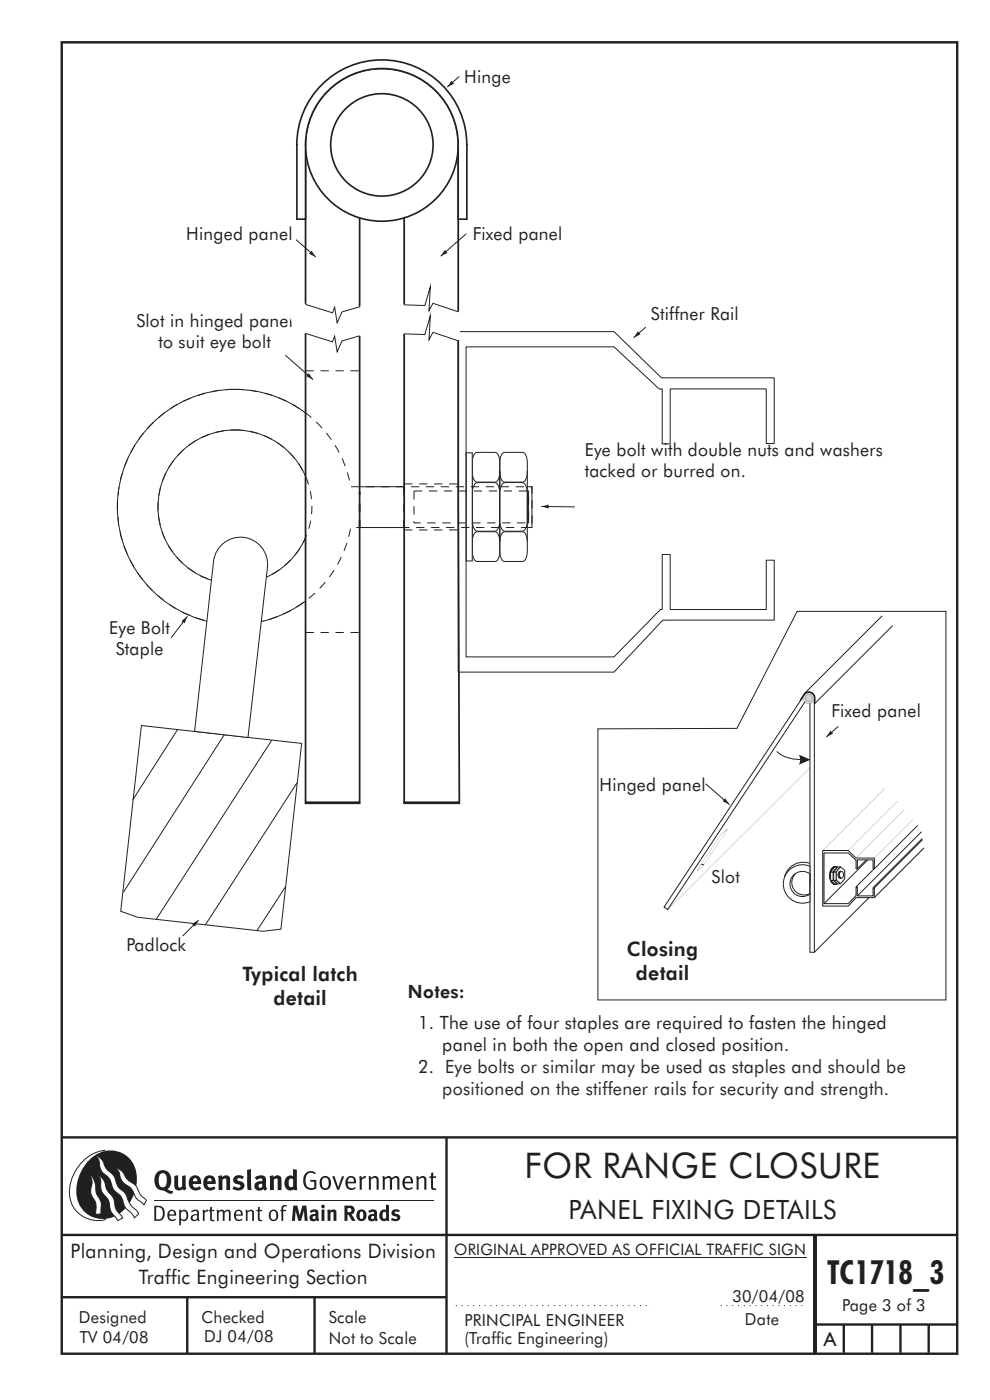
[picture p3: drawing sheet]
<svg xmlns="http://www.w3.org/2000/svg" width="210mm" height="297mm" viewBox="0 0 210 297" stroke-linecap="round" stroke-linejoin="round" font-family="sans-serif">
<g fill="none" stroke="#231f20" stroke-width=".51">
<path d="M13.1 9h189.9v278.2h-189.9zM13.1 241.3h189.9M94.7 241.4v45.8M13 262h190M13.1 275.2h81.6M39.7 275.2v12M66.7 275.2v12M172.7 262.2v25M173 262.1v24.9M173 281h30M179 281v6M185 281v6"/>
<path d="M191 281v6M197 281v6"/>
</g>
<path d="M96.3 266.7h74.7" fill="none" stroke="#231f20" stroke-width=".21"/>
<g fill="#231f20">
<path d="M64.9 248.8a1.61 1.61 0 0 1 2.1 0l-.2 .3a1.17 1.17 0 0 0-1.4-.2 1.17 1.17 0 0 0-.6 1.3 1.42 1.42 0 0 0 1.2 1.9l.7-.2v-1.2h-.8l-.1-.4h1.3v1.8a1.82 1.82 0 0 1-2.2 0 1.82 1.82 0 0 1-.6-2.1l.2-.7z" fill-rule="evenodd"/>
<path d="M68.2 249.7a1.77 1.77 0 0 0 .4 2.7 1.39 1.39 0 0 0 1.4-.5 1.39 1.39 0 0 0 .2-1.5 1.19 1.19 0 0 0-2-.7zM68.5 250a.83 .83 0 0 1 1 .1 .83 .83 0 0 1 .2 .9 .75 .75 0 0 1-.6 1.1 .75 .75 0 0 1-.8-.8v-1z" fill-rule="evenodd"/>
<path d="M70.5 249.6l.4-.1 .8 2.4 .8-2.3h.5l-1.1 2.8h-.4z" fill-rule="evenodd"/>
<path d="M73.6 249.9a1.74 1.74 0 0 0 .5 2.5l.9-.1 .5-.2-.2-.3a.89 .89 0 0 1-1.1 .2 .89 .89 0 0 1-.4-1h1.7a1.15 1.15 0 0 0-.4-1.3 1.15 1.15 0 0 0-1.5 .2zM74 250a.67 .67 0 0 1 .8-.1 .67 .67 0 0 1 .3 .8h-1.3z" fill-rule="evenodd"/>
<path d="M76.2 249.6l.4-.1 .1 .4 .5-.4h.5l-.2 .5a.61 .61 0 0 0-.8 .6v1.8h-.4z" fill-rule="evenodd"/>
<path d="M78.1 249.6l.5-.1 .1 .4a.89 .89 0 0 1 .9-.4 .89 .89 0 0 1 .7 .7v2.2h-.4v-2.2l-.1-.2-.3-.1-.8 .4v2.1h-.4z" fill-rule="evenodd"/>
<path d="M81.1 249.6l.4-.1 .1 .4a.83 .83 0 0 1 .8-.4 .83 .83 0 0 1 .7 .4 .86 .86 0 0 1 .9-.4 .86 .86 0 0 1 .7 .7v2.2h-.4l-.1-2.3a.5 .5 0 0 0-.8 0l-.2 .2v2.1h-.5v-2.2l-.4-.3-.7 .4v2.1h-.4z" fill-rule="evenodd"/>
<path d="M85.7 249.9a1.74 1.74 0 0 0 .5 2.5l.9-.1 .5-.2-.2-.3a.89 .89 0 0 1-1.1 .2 .89 .89 0 0 1-.4-1h1.7a1.15 1.15 0 0 0-.5-1.3 1.15 1.15 0 0 0-1.4 .2zM86 250a.67 .67 0 0 1 .9-.1 .67 .67 0 0 1 .3 .8h-1.3z" fill-rule="evenodd"/>
<path d="M88.3 249.6l.4-.1 .1 .4a.89 .89 0 0 1 .9-.4 .89 .89 0 0 1 .7 .7v2.2h-.4v-2.2l-.1-.2-.3-.1-.8 .4v2.1h-.4z" fill-rule="evenodd"/>
<path d="M91.5 248.8l.4-.1v.9h.7l-.2 .3h-.5v2.1l.1 .1h.5l.1 .3a.71 .71 0 0 1-1.2-.6v-1.9h-.3v-.3h.3z" fill-rule="evenodd"/>
<path d="M37 249.5l.8-.2v2a.46 .46 0 0 0 .2 .6 .46 .46 0 0 0 .6-.2v-2.2l.8-.2v2.4l.2 .5-.6 .4-.2-.4a1.03 1.03 0 0 1-1.2 .3 1.03 1.03 0 0 1-.6-1.1z" fill-rule="evenodd"/>
<path d="M40.4 249.8a1.64 1.64 0 0 0 0 2.2 1.64 1.64 0 0 0 2.3 .1l-.4-.4a.78 .78 0 0 1-.9 .3 .78 .78 0 0 1-.5-.8h1.8a1.37 1.37 0 0 0-.6-1.7 1.37 1.37 0 0 0-1.7 .3zM41 250.1a.48 .48 0 0 1 .7-.1 .48 .48 0 0 1 .2 .6h-1z" fill-rule="evenodd"/>
<path d="M43.5 249.8a1.65 1.65 0 0 0-.2 1.9 1.65 1.65 0 0 0 1.9 .8l.5-.4-.3-.4a.78 .78 0 0 1-.9 .3 .78 .78 0 0 1-.5-.8h1.8a1.37 1.37 0 0 0-.6-1.7 1.37 1.37 0 0 0-1.7 .3zM44.1 250.1a.48 .48 0 0 1 .6-.1 .48 .48 0 0 1 .2 .6h-.9z" fill-rule="evenodd"/>
<path d="M46.3 249.5l.7-.2 .1 .4a.95 .95 0 0 1 1-.3 .95 .95 0 0 1 .7 .8v2.3h-.8v-2.3l-.3-.2-.5 .3v2.2h-.8z" fill-rule="evenodd"/>
<path d="M49.7 249.7a1.73 1.73 0 0 1 2-.1l-.2 .5-.6-.2a.42 .42 0 0 0-.6 .3l.2 .3a1.23 1.23 0 0 1 1.4 1 1.47 1.47 0 0 1-2.3 .9l-.3-.2 .3-.6 .7 .3a.47 .47 0 0 0 .7-.3 .87 .87 0 0 0-1-.5l-.4-.2-.1-.4z" fill-rule="evenodd"/>
<path d="M54.1 249.8l.3 .5 .3-.2a.62 .62 0 0 1 .9 .1v.4a1.21 1.21 0 0 0-1.3 .3 1.21 1.21 0 0 0-.2 1.3 1.19 1.19 0 0 0 1.7 0l.5 .4 .4-.5-.3-.3v-1.4a.96 .96 0 0 0-1.3-1.1zM55 251.2l.6-.1v.7a.43 .43 0 0 1-.6 .1 .43 .43 0 0 1 0-.7z" fill-rule="evenodd"/>
<path d="M57.2 249.5l.7-.2 .1 .4a.95 .95 0 0 1 1-.3 .95 .95 0 0 1 .7 .8v2.3h-.8v-2.3l-.3-.2-.5 .3v2.2h-.8z" fill-rule="evenodd"/>
<path d="M62.2 248v1.5a1.29 1.29 0 0 0-1.4 .2 1.29 1.29 0 0 0-.5 1.3 1.24 1.24 0 0 0 .5 1.3 1.24 1.24 0 0 0 1.5 0l.1 .2h.7l-.1-4.3zM61.5 250.1l.4-.1 .3 .2v1.5l-.3 .1a.48 .48 0 0 1-.6-.4 1.52 1.52 0 0 1 .2-1.3z" fill-rule="evenodd"/>
<path d="M52.4 248.2l.8-.2 .2 4.5h-.8l-.1-.2z" fill-rule="evenodd"/>
</g>
<path d="M22.4 244a9 9 0 0 0-7.4 10.9 6.2 6.2 0 0 0 7.5 3.8M32.7 254.6h59.4" fill="none" stroke="#231f20" stroke-width=".21"/>
<path d="M19.1 245.9a5.7 5.7 0 0 1 6.5-1.4 5.7 5.7 0 0 1 3.4 5.7 8.6 8.6 0 0 1-6.2 8.3 5.7 5.7 0 0 1-6.5-7 9.9 9.9 0 0 1 2.8-5.6z" fill-rule="evenodd" fill="#231f20"/>
<path d="M24.4 247.7a3.1 3.1 0 0 1 2.3 2.2l.8 .7a3.2 3.2 0 0 1 2 2.4l.4 .6 1.2 1.1-.6 .9-.2-.3a3.5 3.5 0 0 1-1.9-2.1 3.8 3.8 0 0 0-2.1-2.2 3.5 3.5 0 0 1-1-2.2zM20.4 245.1a3.4 3.4 0 0 1 1.9 2.5l.7 .8a3.3 3.3 0 0 1 1.7 2.6 4.4 4.4 0 0 0 1.7 2l.3 .3a6.1 6.1 0 0 0 2.5 3.7l.2 .5-.9 .9a6.1 6.1 0 0 0-1.9-2.3l-.4-.7a3.6 3.6 0 0 0-1.9-2.8l-.6-1a3.6 3.6 0 0 0-1.9-2.8 3.7 3.7 0 0 1-.8-2.4zM21 249.3a3.4 3.4 0 0 1 1.5 2.7l.6 1a3.8 3.8 0 0 1 1.4 3.1l.3 .7 1.2 1.6-1 .5-.5-.7a3.2 3.2 0 0 1-1.3-2.8 4.3 4.3 0 0 0-1.4-2.2 4.7 4.7 0 0 1-.5-2.9zM19.2 249.3a5.1 5.1 0 0 1 1.2 3.7l.3 .7a3.1 3.1 0 0 1 .7 3l.1 .8-1.1 .2-.1-.8a3.5 3.5 0 0 0-.9-3.3 3.6 3.6 0 0 1 .1-2.5z" fill-rule="evenodd" fill="#fff" stroke="#231f20" stroke-width=".21"/>
<g fill="#231f20">
<path d="M33.4 248.7a2.51 2.51 0 0 0 .4 3.7l.8 .1a2.78 2.78 0 0 0 2 .7l.2-.6h-.6l-.7-.3a2.56 2.56 0 0 0 0-3.8 1.83 1.83 0 0 0-2.1 .2zM34 249.1a.87 .87 0 0 1 1 0 .87 .87 0 0 1 .4 .9v.4a1.17 1.17 0 0 1-.9 1.5l-.3-.1a2.38 2.38 0 0 1-.2-2.7z" fill-rule="evenodd"/>
<path d="M33.1 256.1v2.6a1.12 1.12 0 0 0 1.2-.3 1.12 1.12 0 0 0 .2-1.2l-.1-.5-.3-.4zM32.7 255.8h1.1a1.67 1.67 0 0 1 1.2 1.6 1.67 1.67 0 0 1-1.3 1.6h-1zM36.1 257.1l-.2 .5h1.1a.55 .55 0 0 0-.3-.6 .55 .55 0 0 0-.6 .1zM35.8 256.9a.95 .95 0 0 1 1.2-.1 .95 .95 0 0 1 .4 1.1h-1.5a.72 .72 0 0 0 .4 .8 .72 .72 0 0 0 .9-.2l.1 .3a1.15 1.15 0 0 1-1.5 0 1.15 1.15 0 0 1-.2-1.5zM38.4 257.3v1.2a.7 .7 0 0 0 .9 .1 .7 .7 0 0 0 .2-.9 .61 .61 0 0 0-.4-.7 .61 .61 0 0 0-.7 .3zM38 256.7l.3-.1 .1 .4a.95 .95 0 0 1 1.2-.2 .95 .95 0 0 1 .3 1.2 .92 .92 0 0 1-.5 .9 .92 .92 0 0 1-1-.1v1.1l-.4 .1zM40.9 258a.5 .5 0 0 0 .2 .8 .5 .5 0 0 0 .7-.4v-.6zM40.5 256.9a1 1 0 0 1 1.7 .3v1.4l.2 .2-.2 .3-.3-.4a.78 .78 0 0 1-1.4 0 .78 .78 0 0 1 .8-1.1h.5a.58 .58 0 0 0-.3-.7 .58 .58 0 0 0-.7 .2zM43 256.7l.3-.1 .1 .4 .3-.3 .5-.1-.2 .4a.52 .52 0 0 0-.6 .5v1.5h-.4zM44.6 256.1l.4-.1-.1 .7h.6l-.1 .2h-.5v1.5a.35 .35 0 0 0 .6 .3v.3a.57 .57 0 0 1-.6 .1 .57 .57 0 0 1-.3-.6v-1.6h-.3v-.2h.3zM45.9 256.7l.4-.1 .1 .4 .2-.2a.64 .64 0 0 1 1 .2 .7 .7 0 0 1 .8-.4 .7 .7 0 0 1 .5 .6v1.8h-.4v-1.7l-.2-.4-.7 .4v1.7h-.3v-1.7a.38 .38 0 0 0-.3-.4 .38 .38 0 0 0-.5 .2l-.1 .2v1.7h-.4zM50.2 257.1l-.2 .5h1.1a.55 .55 0 0 0-.2-.6 .55 .55 0 0 0-.7 .1zM49.9 256.9a.95 .95 0 0 1 1.2-.1 .95 .95 0 0 1 .4 1.1h-1.5a.72 .72 0 0 0 .4 .8 .72 .72 0 0 0 .9-.2l.1 .3a1.15 1.15 0 0 1-1.5 0 1.15 1.15 0 0 1-.2-1.5zM52.1 256.7l.3-.1 .1 .4a.72 .72 0 0 1 .8-.4 .72 .72 0 0 1 .6 .6v1.8h-.4v-1.6a.45 .45 0 0 0-.3-.5 .45 .45 0 0 0-.5 .2l-.2 .2v1.7h-.3zM54.7 256.1l.4-.1v.7h.6l-.1 .2h-.5v1.5a.35 .35 0 0 0 .5 .3v.3a.57 .57 0 0 1-.6 .1 .57 .57 0 0 1-.3-.6v-1.6h-.3v-.2h.3zM57.6 257.1l-.2 .7a.65 .65 0 0 0 .3 .8 .65 .65 0 0 0 .8-.2l.1-.1a.93 .93 0 0 0-.7-1.4zM57.3 256.9a1.12 1.12 0 0 1 1.4 0 1.12 1.12 0 0 1 .2 1.5 1.01 1.01 0 0 1-1.2 .6 1.01 1.01 0 0 1-.7-1.2zM59.9 255.8l.5-.2 .5 .2-.2 .2-.3-.1-.3 .2v.6h.6l-.1 .2h-.5v2.1h-.4v-2.1h-.2v-.2h.2zM62.2 255.8l-.3 3.2h.7l.1-2.3 .6 2.3h.5l.7-2.3 .1 2.3h.7l-.3-3.2h-.9l-.5 2.1-.5-2.1zM65.7 256.9l.3 .4a.51 .51 0 0 1 .5-.3 .51 .51 0 0 1 .4 .4v.1a.88 .88 0 0 0-1.1 .4 .88 .88 0 0 0 .2 1.1 .9 .9 0 0 0 1.1-.2l.3 .3 .4-.4-.3-.3v-1a.87 .87 0 0 0-.4-.9 .87 .87 0 0 0-1 .2zM66.4 258h.5v.5l-.1 .1h-.3l-.2-.2zM68.2 256.7v2.3h.6v-2.4zM68.1 255.9a.4 .4 0 0 0 .8 0 .4 .4 0 0 0-.8 0zM69.4 256.7l.1 2.3h.6v-1.7a.33 .33 0 0 1 .4-.2 .33 .33 0 0 1 .2 .3v1.6h.7v-1.7a.75 .75 0 0 0-.6-.7 .75 .75 0 0 0-.8 .2v-.3zM73.1 255.8v3.2h.6v-1.4l.3 .3 .7 1.1h.7l-.9-1.4a.94 .94 0 0 0 .7-1 .94 .94 0 0 0-.9-.8zM73.7 256.3a.51 .51 0 0 1 .7 .1 .51 .51 0 0 1-.1 .7l-.6 .1zM75.9 256.9a1.19 1.19 0 0 0-.1 1.7 1.19 1.19 0 0 0 1.7 0 1.19 1.19 0 0 0 0-1.6 1.19 1.19 0 0 0-1.6-.1zM76.5 257.1l.2-.1a.99 .99 0 0 1 0 1.6 1.06 1.06 0 0 1-.2-1.5zM78.1 256.9l.3 .4a.51 .51 0 0 1 .5-.3 .51 .51 0 0 1 .4 .4v.1a.88 .88 0 0 0-1.1 .4 .88 .88 0 0 0 .2 1.1 .9 .9 0 0 0 1.1-.2l.3 .3 .4-.4-.2-.3v-1a.87 .87 0 0 0-.5-.9 .87 .87 0 0 0-1 .2zM78.9 258h.4v.5l-.1 .1h-.3l-.2-.2zM81.9 255.5v1.2a1.2 1.2 0 0 0-1.4 .6 1.2 1.2 0 0 0 .2 1.4l.5 .3 .8-.1v.1h.6l-.1-3.4zM81.4 257.1l.5 .1-.1 1.2a.46 .46 0 0 1-.5 0 .46 .46 0 0 1-.2-.5zM83.3 256.8a.79 .79 0 0 0-.2 .9 .79 .79 0 0 0 1 .4 .33 .33 0 0 1 0 .5 .33 .33 0 0 1-.5 0l-.5-.3-.2 .5a1.15 1.15 0 0 0 1.2 .3 1.15 1.15 0 0 0 .8-1 1.49 1.49 0 0 0-1.2-.8 .4 .4 0 0 1 .3-.3 .4 .4 0 0 1 .4 .1l.2 .1 .2-.4a1.47 1.47 0 0 0-1.5 0z" fill-rule="evenodd"/>
</g>
<path d="M96.7 277h41.5M152.9 277h17.4" fill="none" stroke="#231f20" stroke-width=".21" stroke-dasharray=".2 1" stroke-linecap="butt"/>
<g fill="#231f20">
<path d="M76.1 46.2h.4v57.1h-.4zM64.6 30.4h.4v63h-.4zM64.6 93.4h.4v13h-.4zM64.6 106.4h.4v63.9l-.2 .3-.2-.3zM64.6 170.3l.2 .3h-.2zM64.8 170h11.5l.2 .3-.2 .3h-11.5zM76.5 170.3v.3h-.2zM76.1 104.3h.4v66h-.4z"/>
<path d="M85.5 46.2h.4v58.1h-.4zM97 30.4h.4v73.9h-.4zM97 104.3h.4l.2 66-.2 .3-.2-.3zM97.6 170.3v.3h-.2zM85.7 170h11.7v.6h-11.7l-.2-.3zM85.5 170.3l.2 .3h-.2zM85.5 104.3h.4v66h-.4z"/>
</g>
<path d="M100.7 96.3l.5-.3h3.8a1.93 1.93 0 0 1 1 2.1 7 7 0 0 1-.3 3.6l-.4 .5-.3 .1h-3.8a1.93 1.93 0 0 1-1-2.1 7.1 7.1 0 0 1 .3-3.6zM100.7 113.1l.5-.3h3.8a1.93 1.93 0 0 1 1 2.1 7 7 0 0 1-.3 3.6l-.4 .5-.3 .1h-3.8a1.93 1.93 0 0 1-1-2.1 7.1 7.1 0 0 1 .3-3.6z" fill="none" stroke="#231f20" stroke-width=".21"/>
<path d="M100.7 102.7l.6-.3h3.6a2.02 2.02 0 0 1 1.1 2.2v5.9a2.03 2.03 0 0 1-1.1 2.2h-3.6a2.03 2.03 0 0 1-1.1-2.2v-5.9a3.2 3.2 0 0 1 .5-1.9z" fill-rule="evenodd" fill="#fff" stroke="#231f20" stroke-width=".21"/>
<path d="M100.2 99.9v15M106 99.9v15" fill="none" stroke="#231f20" stroke-width=".21"/>
<path d="M98.9 96.1h1.3v22.9h-1.3z" fill-rule="evenodd" fill="#fff" stroke="#231f20" stroke-width=".21"/>
<path d="M106.5 96.3l.5-.3h3.9a1.93 1.93 0 0 1 1 2.1 7.1 7.1 0 0 1-.3 3.6l-.5 .5-.2 .1h-3.9a1.93 1.93 0 0 1-1-2.1 7 7 0 0 1 .3-3.6zM106.5 113.1l.5-.3h3.9a1.93 1.93 0 0 1 1 2.1 7.1 7.1 0 0 1-.3 3.6l-.5 .5-.2 .1h-3.9a1.93 1.93 0 0 1-1-2.1 7 7 0 0 1 .3-3.6z" fill="none" stroke="#231f20" stroke-width=".21"/>
<path d="M106.6 102.7l.5-.3h3.7a2.02 2.02 0 0 1 1.1 2.2v5.9a2.03 2.03 0 0 1-1.1 2.2h-3.7a2.03 2.03 0 0 1-1.1-2.2v-5.9a3.2 3.2 0 0 1 .6-1.9z" fill-rule="evenodd" fill="#fff" stroke="#231f20" stroke-width=".21"/>
<path d="M97.2 70.3h33l10.1 9.9h23.9v13.9h-1.7v-11.6h-20.3v11.7h-1.7v-11.7h-.7l-9.5-8.9h-31.4v65.8h31.4l9.8-10.1h.4v-11.7h1.7v11.7h20.3v-10.5h1.7v12.7l-23.6 .1-10.4 11h-33zM64.9 87.7a24.9 24.9 0 0 0-33.4 2.9 24.9 24.9 0 0 0-.2 33.6 24.9 24.9 0 0 0 33.4 3.4M106 99.9v15M111.9 99.9v15M64.9 101.2a16.3 16.3 0 0 0-24.9-6.7 16.3 16.3 0 0 0-.3 25.8 16.3 16.3 0 0 0 25-6" fill="none" stroke="#231f20" stroke-width=".21"/>
<g fill="none" stroke="#231f20" stroke-width=".21" stroke-dasharray="1.8 1.4" stroke-linecap="butt">
<path d="M64.8 78.7h11.5M32.2 89.9a24.9 24.9 0 0 1 42.2 13.4h38.4v8.6h-38.4a24.9 24.9 0 0 1-36.1 17.8 24.9 24.9 0 0 1-6.1-39.8zM85.7 102.7h11.5M85.7 112.4h11.5M87.8 104.2h24.3v6.7h-24.3zM64.8 134.2h11.5"/>
<circle cx="49.8" cy="107.5" r="16.3"/>
</g>
<g fill="#fff" stroke="#231f20" stroke-width=".21">
<path d="M30 153.9l34 3.8-4.4 39.4-3.8 .5-26.6-3-3.6-1.3z" fill-rule="evenodd"/>
<path d="M46.8 115.8a5.8 5.8 0 0 1 6.6-1.3 5.8 5.8 0 0 1 3.3 5.8l-4.1 36.2-11.3-1.4 4-36a5.7 5.7 0 0 1 1.5-3.3z" fill-rule="evenodd"/>
</g>
<path d="M114.8 107.4l7.1 .1M37.7 154.8l-9.6 14.9M47.5 155.9l-21.3 33.4M57.7 157l-24.6 38M63 166.1l-19.4 30.1M60.6 188.1l-6.1 9.3" fill="none" stroke="#231f20" stroke-width=".21"/>
<path d="M76.3 103.3v8.6M85.7 103.3v8.6" fill="none" stroke="#231f20" stroke-width=".35" stroke-dasharray="1.8 1.8" stroke-linecap="butt"/>
<path d="M114.8 107.4l1.6-.4v.9z" fill="#231f20"/>
<path d="M42.1 195.2l-3.4 3.4" fill="none" stroke="#231f20" stroke-width=".21"/>
<path d="M40.7 196l1.4-.8-.8 1.4z" fill="#231f20"/>
<path d="M137 69.4l-2.6 2.2" fill="none" stroke="#231f20" stroke-width=".21"/>
<path d="M135.3 70.3l.6 .6-1.5 .7z" fill="#231f20"/>
<path d="M98.9 49.6l-5.4 4.8" fill="none" stroke="#231f20" stroke-width=".21"/>
<path d="M94.4 53l.5 .6-1.4 .8z" fill="#231f20"/>
<path d="M62.8 50.8l4.2 3.7" fill="none" stroke="#231f20" stroke-width=".21"/>
<path d="M66.1 53.2l.9 1.3-1.5-.7z" fill="#231f20"/>
<path d="M39.8 130.8l-3.5 4.5" fill="none" stroke="#231f20" stroke-width=".21"/>
<path d="M38.5 131.7l1.3-.9-.6 1.4z" fill="#231f20"/>
<path d="M60.5 75.4l5.9 5.1" fill="none" stroke="#231f20" stroke-width=".21"/>
<path d="M65.5 79.2l.9 1.3-1.4-.7z" fill="#231f20"/>
<path d="M111.8 104.2h.3v6.7h-.2M111.9 103.3h.9v8.6h-.9" fill="none" stroke="#231f20" stroke-width=".21"/>
<g fill="#fff" stroke="#231f20" stroke-width=".35">
<path d="M67.7 18.6a18 18 0 0 1 19.8-4.7 18 18 0 0 1 11.5 16.8v15.8h-1.8v-15.8a16.2 16.2 0 0 0-16.2-16.2 16.2 16.2 0 0 0-16.2 16.2v15.8h-1.8v-15.8a17.8 17.8 0 0 1 4.7-12.1z" fill-rule="evenodd"/>
<circle cx="81" cy="30.7" r="16.2"/>
<circle cx="81" cy="30.7" r="10.9"/>
</g>
<path d="M97.4 16.2l-2.5 2.3" fill="none" stroke="#231f20" stroke-width=".21"/>
<path d="M95.8 17.1l.5 .7-1.4 .7z" fill="#231f20"/>
<path d="M61.4 63.6a8.1 8.1 0 0 1 4.7 1.9 4.8 4.8 0 0 0 4.4 .9 55.9 55.9 0 0 1 27.2 0l.2 .2-.1 .1-.4 .4a6.4 6.4 0 0 1 3.6 1.9l-.1 .3-.4 .2-1.5 .2a1.55 1.55 0 0 0-1.6 .7l.3 1.3-.1 .2a8.9 8.9 0 0 1-5.1-.3 20.6 20.6 0 0 0-8.6-.8l-1 .1a33.1 33.1 0 0 0-8.4 .5 17.7 17.7 0 0 1-10.1-1 5.7 5.7 0 0 1-3-6.8z" fill-rule="evenodd" fill="#fff" stroke="#fff" stroke-width=".21"/>
<path d="M64.8 64.6l5.7 1.8 .5-1.2 .5 3.3 1-2.3 3.8-1.1M64.8 70.7l5.7 1.8 .5-1.2 .5 3.3 1-2.3 3.8-1.1M85.7 64.7l4.4 .1 1.2-4-.3 5.1 .8-1.6 5.4 1.8M85.7 70.8l4.4 .2 1.2-4-.3 5.1 .8-1.6 5.4 1.8M149.7 166.3l5 4.4" fill="none" stroke="#231f20" stroke-width=".21"/>
<path d="M153.8 169.4l.9 1.3-1.4-.7z" fill="#231f20"/>
<path d="M177.8 154.1l-2.5 2.2" fill="none" stroke="#231f20" stroke-width=".21"/>
<path d="M176.2 155l.5 .6-1.4 .7z" fill="#231f20"/>
<path d="M171.8 187.9v-39.9h.9v54h-.9v-12.7" fill="none" stroke="#231f20" stroke-width=".21"/>
<path d="M170.6 147.5l.8 .5-29.8 45-.7-.6z" fill-rule="evenodd" fill="#fff"/>
<path d="M170.6 147.5l.8 .5-29.8 45-.7-.6z" fill="none" stroke="#231f20" stroke-width=".21"/>
<path d="M171.2 147.7l.1-.1a.42 .42 0 0 1 .7 .3l-.8 .1z" fill-rule="evenodd" fill="#e6e7e9" stroke="#231f20" stroke-width=".21"/>
<path d="M164.8 159.4a8.3 8.3 0 0 0 5.9 1.8" fill="none" stroke="#231f20" stroke-width=".21"/>
<path d="M169.5 160.1l2.4 1.1-2.4 1 .2-1z" fill-rule="evenodd" fill="#231f20"/>
<path d="M152.9 177l1.5-1.2zM152.9 177.1l-5.1 7.7zM147.8 184.7v.1zM147.8 184.7l1.5-1.2zM154.4 175.8l-5.1 7.7z" fill="#231f20"/>
<path d="M148.7 183.3l.6 .2" fill="none" stroke="#231f20" stroke-width=".21"/>
<circle cx="171.6" cy="148.1" r="1.17" fill="#e6e7e9"/>
<path d="M171.6 146.9l.8 .3 .4 .9-.4-.8zM171.6 149.2l.7-.3 .5-.8-.4 .8-.4 .3zM170.4 148.1l.4 .8 .8 .4-.9-.4zM170.7 147.2l.9-.3-.8 .4-.4 .8z" fill="#231f20"/>
<path d="M170.7 147.1a1.31 1.31 0 0 1 1.4-.2 1.31 1.31 0 0 1 .8 1.2v1.1h-.2v-1.1a1.17 1.17 0 0 0-.8-1.1 1.17 1.17 0 0 0-1.3 .4l-.8 1.2-.1-.1z" fill-rule="evenodd" fill="#e6e7e9"/>
<path d="M170.7 147.1a1.31 1.31 0 0 1 1.4-.2 1.31 1.31 0 0 1 .8 1.2v1.1h-.2v-1.1a1.17 1.17 0 0 0-.8-1.1 1.17 1.17 0 0 0-1.3 .4l-.8 1.2-.1-.1z" fill="none" stroke="#231f20" stroke-width=".21"/>
<circle cx="171.6" cy="148.1" r=".79" fill="#d1d2d4"/>
<g fill="#231f20">
<path d="M141.6 192.9l30.2-30.1z"/>
<path d="M171.6 147.3l.5 .2 .3 .6-.3-.6zM171.6 148.8l.5-.2 .3-.5-.3 .6zM170.8 148.1l.2 .5 .6 .3-.6-.3zM171 147.5l.6-.2-.6 .2-.2 .6z"/>
</g>
<path d="M187.1 130.6l-16.5 16.5M189.4 132.7l-16.5 16.5M184.3 190.4l-11.6 11.6" fill="none" stroke="#231f20" stroke-width=".21"/>
<path d="M167.4 184.6a4.1 4.1 0 0 1 4.4-.8v7.5a4.1 4.1 0 0 1-5-1.5 4.1 4.1 0 0 1 .6-5.2z" fill-rule="evenodd" fill="#fff" stroke="#231f20" stroke-width=".21"/>
<path d="M168.6 185.4a2.67 2.67 0 0 1 3.2 0v4.3a2.67 2.67 0 0 1-3.7-.6 2.67 2.67 0 0 1 .5-3.7zM168.8 185.3a2.63 2.63 0 0 0-.3 3.5 2.63 2.63 0 0 0 3.3 .8M171.8 183.2a4.1 4.1 0 0 0-5.4 2.9M174.5 180.4h5.4l1.7 1.6h3.9v2.3h-.3v-1.9h-3.3v1.9h-.3v-1.9l-1.7-1.4h-5.1v10.7h5.1l1.7-1.6v-1.9h.3v1.9h3.3v-1.8h.3v2.1h-3.9l-1.7 1.8h-5.4z" fill="none" stroke="#231f20" stroke-width=".21"/>
<g fill="#231f20">
<path d="M187.7 167.2l-13.2 13.3z"/>
<path d="M190.4 169.9l-10.5 10.6z"/>
<path d="M191.9 171.7l-10.3 10.4z"/>
<path d="M193.7 173.8l-8.2 8.3z"/>
</g>
<path d="M194.7 175.1l-13.1 13.1M195.5 176.4l-13.6 13.7M195.7 177.9l-10.5 10.4M195.7 178.1l-10.2 10.2M196 179.9l-10.5 10.5M183.8 182.4l-1.9 1.9M184.1 182.4l-9.3 9.3" fill="none" stroke="#231f20" stroke-width=".21"/>
<g fill="#fff" stroke="#231f20" stroke-width=".21">
<path d="M176.6 184.1l.4-.2 .4 .1a1.43 1.43 0 0 0-1.3 1.8l.3 1.2 .6 .6a2.34 2.34 0 0 1-.5-3.4z" fill-rule="evenodd"/>
<path d="M176.6 184.1l.4-.2 .4 .1a1.43 1.43 0 0 0-1.3 1.8l.3 1.2 .6 .6a2.34 2.34 0 0 1-.5-3.4z" fill-rule="evenodd"/>
<path d="M176.6 184.3a.82 .82 0 0 1 .9-.4 .82 .82 0 0 1 .6 .8 2.52 2.52 0 0 1-.6 2.8 .88 .88 0 0 1-1.2-.6 2.86 2.86 0 0 1 .3-2.6z" fill-rule="evenodd"/>
<path d="M176.2 186.8h.6l.9 .7h-.6z" fill-rule="evenodd"/>
<path d="M176.2 185h.6v1.8h-.6z" fill-rule="evenodd"/>
<path d="M177.1 183.9h.5l-.8 1.1h-.6z" fill-rule="evenodd"/>
<path d="M177.6 183.9l.9 .7v1.8l-.8 1.1-.9-.7v-1.8z" fill-rule="evenodd"/>
<path d="M176.8 186.8l.6-.1 .9 .8h-.6z" fill-rule="evenodd"/>
<path d="M176.8 185l.6-.1v1.8l-.6 .1z" fill-rule="evenodd"/>
<path d="M177.7 183.9h.6l-.9 1-.6 .1z" fill-rule="evenodd"/>
<path d="M178.3 183.9l.9 .7v1.8l-.9 1.1-.9-.8v-1.8z" fill-rule="evenodd"/>
<path d="M178 185l.5-.1a.8 .8 0 0 0 0 1.4 .75 .75 0 0 1-.7-.5 .75 .75 0 0 1 .2-.8z" fill-rule="evenodd"/>
<path d="M178 185l.5-.1a.8 .8 0 0 0 0 1.4 .75 .75 0 0 1-.7-.5 .75 .75 0 0 1 .2-.8z" fill-rule="evenodd"/>
<path d="M178.3 184.9a.71 .71 0 0 1 .7 .6 .71 .71 0 0 1-.5 .8 .83 .83 0 0 1-.2-1.4z" fill-rule="evenodd"/>
</g>
<path d="M76.3 111.9h9.4M76.3 103.3h9.4M126.8 154.6l29.5-.1 12.8-24.8h31.5v82.4h-73.8z" fill="none" stroke="#231f20" stroke-width=".21"/>
<text font-size="7.5" fill="#231f20" x="111.3" y="249.9">FOR RANGE CLOSURE</text>
<text font-size="7.1" fill="#231f20" x="175.5" y="272.4">TC1718_3</text>
<text font-size="5.6" fill="#231f20" x="120.6" y="258.7">PANEL FIXING DETAILS</text>
<g font-size="4.2" fill="#231f20">
<text x="133" y="202.8">Closing</text>
<text x="51.4" y="208">Typical latch</text>
<text x="134.9" y="207.9">detail</text>
<text x="58" y="213.1">detail</text>
<text x="15" y="266.8">Planning, Design and Operations Division</text>
<text x="29.4" y="272.4">Traffic Engineering Section</text>
<text x="174.7" y="285.6">A</text>
</g>
<g font-size="3.9" fill="#231f20">
<text x="86.5" y="211.8">Notes:</text>
<text x="88.7" y="218.3">1. The use of four staples are required to fasten the hinged</text>
<text x="88.7" y="227.6">2. Eye bolts or similar may be used as staples and should be</text>
<text x="93.8" y="223">panel in both the open and closed position.</text>
</g>
<text font-size="3.9" fill="#2a2723" x="93.8" y="232.3">positioned on the stiffener rails for security and strength.</text>
<g font-size="3.8" fill="#231f20">
<text x="98.5" y="17.5">Hinge</text>
<text x="39.5" y="51">Hinged panel</text>
<text x="100.3" y="51">Fixed panel</text>
<text x="28.9" y="69.3">Slot in hinged panel</text>
<text x="138.1" y="67.9">Stiffner Rail</text>
<text x="33.6" y="73.9">to suit eye bolt</text>
<text x="124" y="101.3">tacked or burred on.</text>
<text x="124" y="96.7">Eye bolt with double nuts and washers</text>
<text x="23.2" y="134.5">Eye Bolt</text>
<text x="24.5" y="139">Staple</text>
<text x="176.4" y="152">Fixed panel</text>
<text x="127.1" y="167.8">Hinged panel</text>
<text x="150.9" y="187.4">Slot</text>
<text x="26.8" y="201.7">Padlock</text>
</g>
<g font-size="3.5" fill="#231f20">
<text x="16.7" y="280.6">Designed</text>
<text x="42.7" y="280.6">Checked</text>
<text x="69.7" y="280.6">Scale</text>
<text x="98.5" y="281.3">PRINCIPAL ENGINEER</text>
<text x="155.3" y="276.2">30/04/08</text>
<text x="158" y="281.2">Date</text>
<text x="178.7" y="278.1">Page 3 of 3</text>
<text x="16.9" y="284.8">TV 04/08</text>
<text x="43.3" y="284.8">DJ 04/08</text>
<text x="69.7" y="285.2">Not to Scale</text>
<text x="98.5" y="285.1">(Traffic Engineering)</text>
</g>
<text font-size="3.4" fill="#231f20" x="96.3" y="266.3">ORIGINAL APPROVED AS OFFICIAL TRAFFIC SIGN</text>
</svg>
